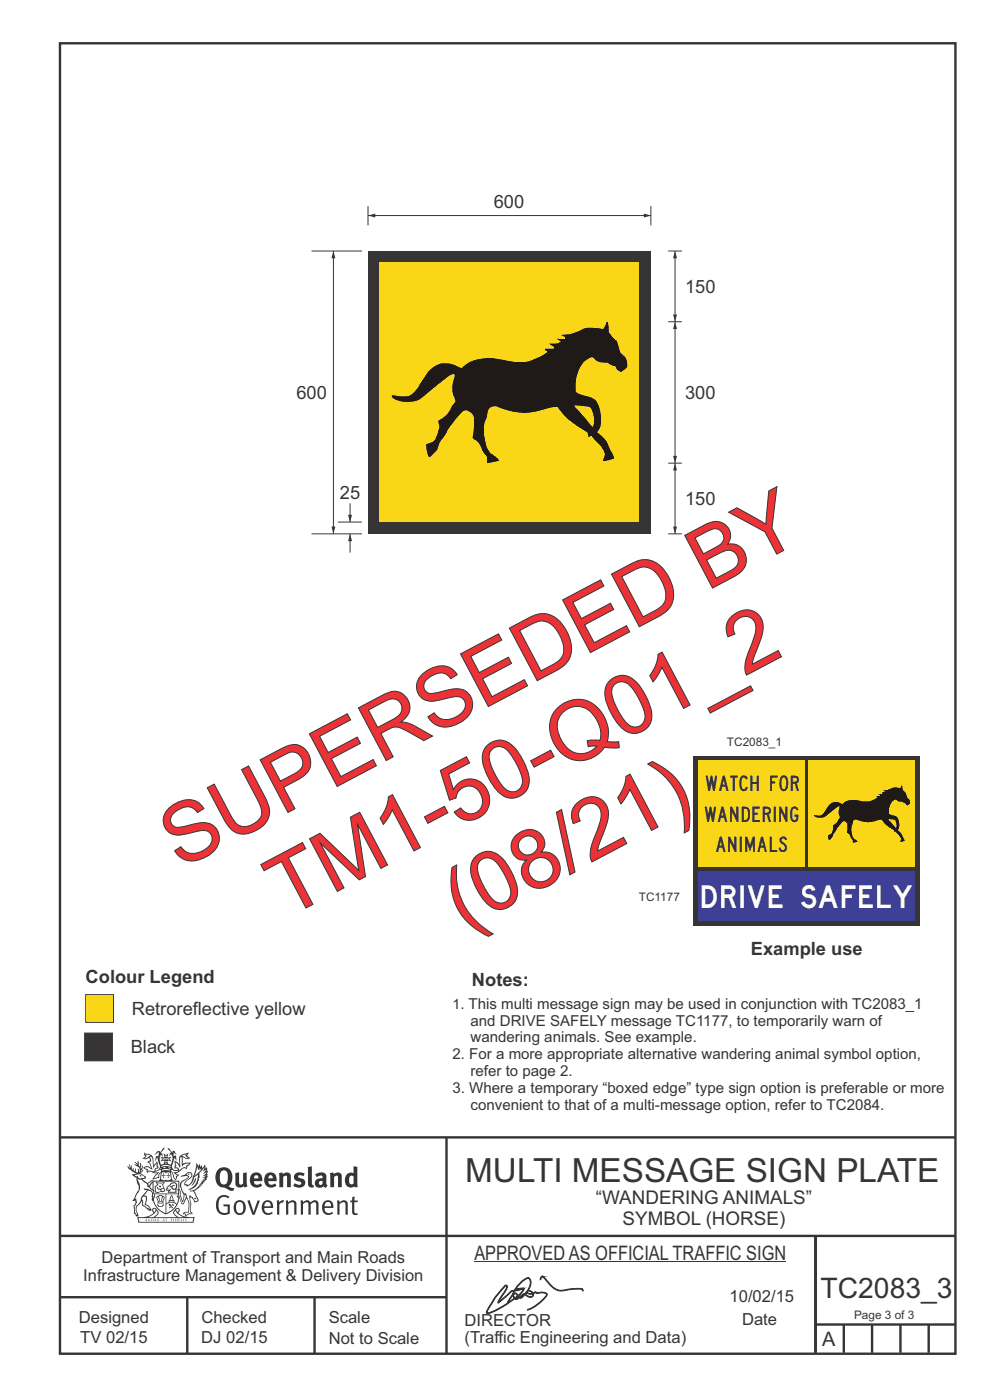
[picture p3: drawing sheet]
<svg xmlns="http://www.w3.org/2000/svg" width="210mm" height="297mm" viewBox="0 0 210 297" stroke-linecap="round" stroke-linejoin="round" font-family="sans-serif">
<g fill="none" stroke="#373435" stroke-width=".51">
<path d="M12.7 9.2h190v278h-190zM12.7 241.3h190M94.7 241.4v45.8M12.7 275.2h82M12.7 262.2h190.1M39.7 275.2v12M66.7 275.2v12M173 262.1v24.9M173 281h29.7M179 281v6M185 281v6M191 281v6"/>
<path d="M197 281v6"/>
</g>
<path d="M100.6 267.7h66.2" fill="none" stroke="#373435" stroke-width=".21"/>
<g fill="#373435">
<path d="M47 248.4a2.55 2.55 0 0 0 0 2.7l.3 .2a.81 .81 0 0 0 1-1v-.5a1.04 1.04 0 0 0-1.1-1.5zM46.3 248.1a1.82 1.82 0 0 1 2.1-.2 1.82 1.82 0 0 1 .9 1.8 2.29 2.29 0 0 1-.8 2l.7 .3h.5l-.2 .6a2.87 2.87 0 0 1-2-.7 2.12 2.12 0 0 1-1.7-3.1z" fill-rule="evenodd"/>
<path d="M49.9 248.9l.8-.2v2a.46 .46 0 0 0 .3 .6 .46 .46 0 0 0 .6-.3v-2.1l.7-.2v2.4l.2 .5-.5 .3-.3-.3a1.02 1.02 0 0 1-1.2 .3 1.02 1.02 0 0 1-.6-1.1z" fill-rule="evenodd"/>
<path d="M54 249.5l-.1 .5h.9a.49 .49 0 0 0-.2-.6 .49 .49 0 0 0-.6 .1zM53.4 249.1a1.34 1.34 0 0 1 1.6-.2 1.34 1.34 0 0 1 .6 1.5v.2h-1.7a.77 .77 0 0 0 .5 .8 .77 .77 0 0 0 .9-.4l.3 .5a1.59 1.59 0 0 1-2 .2 1.59 1.59 0 0 1-.5-2.1z" fill-rule="evenodd"/>
<path d="M57 249.5l-.1 .5h1a.49 .49 0 0 0-.2-.6 .49 .49 0 0 0-.7 .1zM56.4 249.1a1.34 1.34 0 0 1 1.6-.2 1.34 1.34 0 0 1 .7 1.5v.2h-1.8a.77 .77 0 0 0 .5 .8 .77 .77 0 0 0 .9-.4l.4 .5a1.59 1.59 0 0 1-2.1 .2 1.59 1.59 0 0 1-.5-2.1z" fill-rule="evenodd"/>
<path d="M59.2 248.9l.7-.2 .1 .4a.95 .95 0 0 1 1-.3 .95 .95 0 0 1 .7 .8v2.3h-.8v-2.3a.46 .46 0 0 0-.8 .1v2.2h-.8z" fill-rule="evenodd"/>
<path d="M62.6 249.1a1.75 1.75 0 0 1 2-.1l-.2 .5-.6-.2a.43 .43 0 0 0-.6 .3l.4 .3a1.04 1.04 0 0 1 1.2 1.1 1.04 1.04 0 0 1-1.4 1l-1.2-.4 .3-.6 1 .4 .4-.4a.88 .88 0 0 0-1-.5l-.4-.2-.1-.4z" fill-rule="evenodd"/>
<path d="M65.3 247.6l.8-.2 .1 3.8 .3 .2 .1 .4a.88 .88 0 0 1-1 0 .88 .88 0 0 1-.3-1z" fill-rule="evenodd"/>
<path d="M67.8 250.6a.43 .43 0 0 0-.1 .7 .43 .43 0 0 0 .7-.1v-.7zM66.8 249.1a1.7 1.7 0 0 1 2.4 .1v1.9l.3 .4-.4 .5-.5-.4a1.03 1.03 0 0 1-1.7-.1 1.03 1.03 0 0 1 .8-1.5h.7v-.4a.8 .8 0 0 0-1.2 .1z" fill-rule="evenodd"/>
<path d="M70 248.9l.7-.2 .1 .4a.95 .95 0 0 1 1-.3 .95 .95 0 0 1 .7 .8v2.3h-.8v-2.3a.46 .46 0 0 0-.8 .1v2.2h-.8z" fill-rule="evenodd"/>
<path d="M74.3 249.5a1.48 1.48 0 0 0 0 1.7h.5l.2-.1v-1.5l-.3-.2zM75 247.4l.8 .1 .1 4.4h-.7l-.1-.2a1.26 1.26 0 0 1-1.4 0 1.26 1.26 0 0 1-.5-1.3 1.29 1.29 0 0 1 .4-1.4 1.29 1.29 0 0 1 1.4-.1z" fill-rule="evenodd"/>
<path d="M46.4 253.9a1.72 1.72 0 0 1 2.3 0l-.3 .3a1.24 1.24 0 0 0-1.4-.2 1.24 1.24 0 0 0-.6 1.4 1.49 1.49 0 0 0 1.2 1.9l.7-.1v-1.3h-.8l-.1-.4h1.3v1.9a1.93 1.93 0 0 1-2.2 0 1.93 1.93 0 0 1-.7-2.2l.2-.8z" fill-rule="evenodd"/>
<path d="M50.4 255.1a1.65 1.65 0 0 0 .2 2.2 .99 .99 0 0 0 1-1.4 .78 .78 0 0 0-.4-.8 .78 .78 0 0 0-.8 0zM50 254.9a1.33 1.33 0 0 1 1.6-.1 1.33 1.33 0 0 1 .5 1.4 1.31 1.31 0 0 1-1.3 1.6 1.31 1.31 0 0 1-1.2-1.6v-.6z" fill-rule="evenodd"/>
<path d="M52.5 254.7l.4-.1 .9 2.6 .8-2.5h.5l-1.1 3h-.5z" fill-rule="evenodd"/>
<path d="M56.3 255.2l-.2 .7h1.3a.7 .7 0 0 0-.3-.8 .7 .7 0 0 0-.8 .1zM55.9 255a1.22 1.22 0 0 1 1.5-.2 1.22 1.22 0 0 1 .5 1.5h-1.8a.93 .93 0 0 0 .5 1 .93 .93 0 0 0 1.1-.2l.2 .3a1.43 1.43 0 0 1-1.8 .1 1.43 1.43 0 0 1-.6-1.7z" fill-rule="evenodd"/>
<path d="M58.7 254.7l.4-.1 .1 .5 .4-.4 .6-.1-.2 .5a.66 .66 0 0 0-.8 .7v1.9h-.4z" fill-rule="evenodd"/>
<path d="M60.6 254.7l.4-.1 .1 .5a.94 .94 0 0 1 1-.5 .94 .94 0 0 1 .8 .8v2.3h-.5l-.1-2.5a.81 .81 0 0 0-1.2 .3v2.2h-.4z" fill-rule="evenodd"/>
<path d="M63.7 254.7l.5-.1 .1 .5 .4-.3a.78 .78 0 0 1 1.1 .3 .9 .9 0 0 1 1-.5 .9 .9 0 0 1 .8 .8v2.3h-.5l-.1-2.5a.67 .67 0 0 0-1.1 .3v2.2h-.5v-2.4l-.4-.3-.7 .4v2.3h-.5z" fill-rule="evenodd"/>
<path d="M69 255.2l-.1 .7h1.3a.7 .7 0 0 0-.3-.8 .7 .7 0 0 0-.9 .1zM68.7 255a1.22 1.22 0 0 1 1.5-.2 1.22 1.22 0 0 1 .5 1.5h-1.8a.93 .93 0 0 0 .4 1 .93 .93 0 0 0 1.2-.2l.1 .3a1.44 1.44 0 0 1-1.7 .1 1.44 1.44 0 0 1-.6-1.7z" fill-rule="evenodd"/>
<path d="M71.4 254.7l.5-.1 .1 .5a.94 .94 0 0 1 1-.5 .94 .94 0 0 1 .8 .8v2.3h-.5l-.1-2.5a.81 .81 0 0 0-1.2 .3v2.2h-.4z" fill-rule="evenodd"/>
<path d="M74.7 253.9l.5-.1v.9h.7l-.1 .3h-.6v2.2l.1 .2h.5l.1 .3a.75 .75 0 0 1-1.2-.6v-2.1h-.4v-.3h.4z" fill-rule="evenodd"/>
<path d="M30.8 244.9l1.1 .3-.9 .5h-.4l.6-.5zM31.8 245.4h.2a2.44 2.44 0 0 1 .4 1.9l.1 .5 .7-1-.1 .6 .3 .3a.57 .57 0 0 0-.6 .7l-1-.1-.5 .2 .2-.5-.8-.3 .7-.1 .9 .5 .1-.1-.6-1.3-.2-.2h.5zM30.7 244.4l-.1 .5 .2 .4-.6 .4a1.04 1.04 0 0 0 1.4-.1l.2 .6-.3 .1-.2 .4a.94 .94 0 0 1 .8 1.1l-.2-.1a1.16 1.16 0 0 0-1.5-.1l.3 .4 .4 .2 .1 .5 .2 .1 .1-.2a.94 .94 0 0 1 1.1 .2l.8 .1-1.2 1.2a1.13 1.13 0 0 0 1.2-.2l.4-.1-.1-.4 .5-.8a.83 .83 0 0 0-.6 1.1l-.3-.1-.7 .4 1.1-1.4-.5 .1-.5-.1 1.3-.5-.1-.1-.9 .4v-.3l.2-.2 .3 .1 .1-.3-.2-.4v-.6l-.1-.4-.7 1v-.7a1.42 1.42 0 0 0-1.6-1.8z" fill-rule="evenodd"/>
<path d="M38.5 245.2l.5-.2 .7-.1-.6 .3 .8 .5h-.3zM38.3 245.5l.2-.1 .1 2a1.69 1.69 0 0 1 1.6-.6l-.8 .5 .1 .5a1.1 1.1 0 0 0-1.5 .6l-.1-.5-.2-.2h-.5l.3-.4-.3-.7a1.42 1.42 0 0 1 .8 1.1l.2-.1zM37.1 246.2l.1 1-.2 .3 .1 .4h.5l.1 .2a.96 .96 0 0 1-1.1-.1l-.1 .1a1.06 1.06 0 0 0 1.3 .2v.1a.72 .72 0 0 1-1 .2l.3 .5 .6 .2-.4 .2-.1 .6-.2-.3-.4-1.1-.4-.4 .4 .9a1.54 1.54 0 0 0 .7 1.2l.2-.3a.58 .58 0 0 1 .4-.8l.2-.1h-.3l-.5-.3 .9-.5a.93 .93 0 0 1 1.2-.5v.2l.2-.2 .1-.5a.99 .99 0 0 0 .7-.8l-1.3 .1-.3 .2-.1-1.4 .9 .4 .9-.3h-.4l-.5-.4 .4-.7-.6 .2a1.46 1.46 0 0 0-1.4 2.1v.4l-.2-.4z" fill-rule="evenodd"/>
<path d="M35.6 248.9l.2 .1-.1 .3 .4 .1h-.4v.6l-.1-.6h-.3l.3-.1z" fill-rule="evenodd"/>
<path d="M34.6 248.9l.2 .1v.3l.3 .1h-.3l-.1 .6v-.6h-.4l.4-.1z" fill-rule="evenodd"/>
<path d="M34.3 248.8a.57 .57 0 0 1 .9 .2 .57 .57 0 0 1 .9-.2l.2 1.4h-.2a.57 .57 0 0 1-.9 0 .69 .69 0 0 1-1.1 0zM34.2 248.1l-.3 2.1-.2 .4h3l-.2-.4-.3-2.1h-.2v.2l-.8-.1-.8 .1v-.2z" fill-rule="evenodd"/>
<path d="M34.2 252.4a.3 .3 0 0 0 .6 0 .3 .3 0 0 0-.6 0zM33.3 250.9l.3 .3-.3 .4a.79 .79 0 0 0 0 1.3l.8-.2-.1-.3a.55 .55 0 0 1-.7-.6l.1-.1 .2 .3 .3 .2 .8-.2-.4-.7 .4-.4-.7 .2zM33 250.7l1.1 .2 .9-.2-.4 .6 .4 1.2a.56 .56 0 0 1-.8 .3l-.2 .1a.73 .73 0 0 1-.9 .1 .73 .73 0 0 1-.3-1v-.4l.6-.4z" fill-rule="evenodd"/>
<path d="M35.6 251.8l.7-.4a.58 .58 0 0 1 1-.1 .58 .58 0 0 1-.4 .9l-.3-.3a.43 .43 0 0 1 .6-.4 .57 .57 0 0 0-.8 .2l-.2-.1-.3 .1 .4 .2a.55 .55 0 0 0 .9 .4v.5h-1.3l.3-.4-.1-.1-.6 .1 .2-.3-.2-.1zM35.4 251.8l-.1 .2a.39 .39 0 0 0 .2 .6h.3l-.2 .4h1.9l-.1-.8a.86 .86 0 0 0-.1-1.3 .86 .86 0 0 0-1.3 .4z" fill-rule="evenodd"/>
<path d="M36 254.8h.8v.2h-.8zM36.4 253.8l.2 .8h-.4zM36.4 253.5l-.3 .5-.1 .6h-.2v.4l-.7 .4 .2 .1a1.48 1.48 0 0 1 2.1 .2l.2-.1-.6-.5v-.5h-.2l-.1-.6z" fill-rule="evenodd"/>
<path d="M35.8 255.4l.4 .1 .1 .3 .3-.2-.2-.2a.38 .38 0 0 1 .5 .5l-.2-.2-.3 .2 .3 .2-.3 .3-.1-.4-.4 .4-.1-.2 .4-.3-.1-.1-.2 .1z" fill-rule="evenodd"/>
<path d="M34.5 254h.2v.2l-.2 .6h-.2zM33.6 255.3h.9v.2a.55 .55 0 0 1-.8 .4v-.2l-.2-.1zM33.4 254h.2l.2 .8h-.2zM33.6 255l.8-.1 .1 .2h-.8zM33.8 253.7h.5l-.2 1.1h-.1zM33.3 253.8l-.1 .3 .3 1.1a.48 .48 0 0 0-.1 .6 .48 .48 0 0 0 .5 .2h.5a.49 .49 0 0 0 .2-.8l.3-1.1-.1-.3a1.42 1.42 0 0 0-1.5 0z" fill-rule="evenodd"/>
<path d="M33.7 251.5l.4 .1 .1 .3h-.3z" fill-rule="evenodd"/>
<path d="M41.3 250.1l.3-.2-.2 .8-.6 .8h-.2l.5-.7z" fill-rule="evenodd"/>
<path d="M39.7 249l.3-.2 .5 .2a.88 .88 0 0 1-.6 1.1 1.22 1.22 0 0 0-.8 1.3l.5 .2a.72 .72 0 0 0 .9-.4l.5-.8 .2-.6 .8-.6v.2a2.85 2.85 0 0 1-2 2.9l.1 .1a2.13 2.13 0 0 0 1.9-1.5v-.3a2.01 2.01 0 0 0 .3-1.7l1.1-1.3-.4 1 .7-.5-.7 1 .8-.4-.8 .8 .7-.2-.9 .6 .8-.1-.8 .4h.7l-.8 .3 .3 .2h-.4l.2 .3h-.4l.2 .3h-.4l.1 .2h-.1a2.16 2.16 0 0 1-2 1.1l.1 .2 .4-.1a.76 .76 0 0 1 .7 .8l.5 1.2-.6 .2a1.45 1.45 0 0 0-1.1-1.3l.2 1.8-.1 1.8 .4 .3a1.07 1.07 0 0 0-1.2 .4v-.3l-.5-.2a.87 .87 0 0 1 1.1-.1v-.7a4.4 4.4 0 0 0-.6-3.1l-.1-.3h-.2a2.16 2.16 0 0 1-.7-2.2l.3-.4 1.2-.7a.55 .55 0 0 0-.4-.8zM37.8 252.4a.76 .76 0 0 1 .3 1.1l.6 1.6 .4-1.7 .2 .1a.61 .61 0 0 1-.1 .9l-.3 .8-.2 .1-.7-1.6-.3 .1a1.18 1.18 0 0 0 .1-1.4zM41.8 247.5l.2 .7 .3-.5v.6l.4-.5a1.9 1.9 0 0 1-1.2 1.4l-.3 .3zM38.2 249.6l1.4-.2 .2 .2v.3l-.5 .2a1.26 1.26 0 0 0-.9 1.9l.2 .7a1.84 1.84 0 0 1 .1 2.1l-.4-1.4a.96 .96 0 0 0-.4-1.2l-.4 .2a.78 .78 0 0 1 0 1.3l.1 .3h.4l.4 1.1a.38 .38 0 0 0 .2 .4 .38 .38 0 0 0 .4-.1l.6-1.2a2.94 2.94 0 0 1 .4 2.5l-.1 .4h-.8l-.3 .4v.2l.4-.1 .1 .4 .2 .1a1.02 1.02 0 0 1 1.3-.5v-.4l-.3-.1 .1-1.8-.3-1.3h.1a1.14 1.14 0 0 1 .8 1 .63 .63 0 0 0 .8-.2 .63 .63 0 0 0-.2-.9l-.6-1.2 .9-.6 .2-.4h.3l-.1-.2h.4l-.1-.3h.3l-.1-.3 .5-.1-.2-.2 .6-.4v-.2h-.2l.4-.5h-.3l.3-.5-.4 .1 .4-.5v-.3l-.3 .2 .2-.7-.1-.2-.4 .3v-.8l-.6 .8-.2-.8-.2 .5-.3-.7-.1 .6-.5-.8-.1 1.4-.6 1.8a1.81 1.81 0 0 1-1 1.5l-.6-.2a1.75 1.75 0 0 1 1.1-1.2 .75 .75 0 0 0 .1-1.3 .75 .75 0 0 0-1.2 .4z" fill-rule="evenodd"/>
<path d="M41.2 254.1h.3l.2 .2-.4 .1z" fill-rule="evenodd"/>
<path d="M29.4 258.4h11.6l-.1 .8h-11.4zM31.3 258.2l.5-.1a2.48 2.48 0 0 0 1.4-1.3l.3 .5-.5 .6-.5 .3zM32.5 256.6l.3-.2 .2 .1-.3 .7zM37.2 256.8a2.65 2.65 0 0 0 1.8 1.4h-1.1l-.5-.3-.5-.6zM37.4 256.5l.2-.1 .3 .2-.3 .6zM29.2 258.2l.1 1.2h11.8l.2-1.1-.2-.1a4.1 4.1 0 0 1-3.3-.9l.3-.4-.1-.6a1.06 1.06 0 0 0-1.3 1l.2 .4 .6 .5h-4.7l.3-.1a.84 .84 0 0 0 .6-.8 .84 .84 0 0 0-.5-.8l-.3-.2h-.5l-.1 .6 .3 .4a4.2 4.2 0 0 1-3.4 .9z" fill-rule="evenodd"/>
<path d="M31 258.7l.1 .2h-.2zM31 258.5l-.3 .6 .4-.2 .2 .2z" fill-rule="evenodd"/>
<path d="M31.3 258.6h.3v.4a.25 .25 0 0 0 .2-.1 .25 .25 0 0 0-.1-.3h.1a.29 .29 0 0 1 0 .4 .29 .29 0 0 1-.4 0 .29 .29 0 0 1 0-.4z" fill-rule="evenodd"/>
<path d="M32.2 258.6a.22 .22 0 0 1 .3 .2 .22 .22 0 0 1-.3 .2zM32 258.6l.1 .4a.33 .33 0 0 0 .4 0 .33 .33 0 0 0 0-.4 .33 .33 0 0 0-.5 0z" fill-rule="evenodd"/>
<path d="M32.9 258.7l.1 .2h-.2zM32.9 258.5l-.2 .6 .3-.2 .2 .2z" fill-rule="evenodd"/>
<path d="M33.3 258.6h.2l.1 .1 .2-.1-.2 .2 .2 .3-.3-.3-.1 .3h-.1l.2-.3z" fill-rule="evenodd"/>
<path d="M34.7 258.7l.1 .2h-.2zM34.7 258.5l-.3 .6 .4-.2 .2 .2z" fill-rule="evenodd"/>
<path d="M35 258.5h.5l-.2 .1v.5h-.2l.1-.5z" fill-rule="evenodd"/>
<path d="M36.2 258.6l.3-.1-.1 .1v.2h.1h-.1v.3h-.2z" fill-rule="evenodd"/>
<path d="M36.7 258.6h.2v.5h-.2z" fill-rule="evenodd"/>
<path d="M37.3 258.6a.22 .22 0 0 1 .3 .2 .22 .22 0 0 1-.3 .2zM37.1 258.6v.4a.33 .33 0 0 0 .5 0 .33 .33 0 0 0 0-.4 .33 .33 0 0 0-.5 0z" fill-rule="evenodd"/>
<path d="M37.8 258.6l.4-.1-.2 .1v.2h.1h-.1v.2l.2 .1h-.4z" fill-rule="evenodd"/>
<path d="M38.4 258.6h.2l-.1 .4 .2 .1h-.3z" fill-rule="evenodd"/>
<path d="M38.9 258.6h.2v.5h-.2z" fill-rule="evenodd"/>
<path d="M39.3 258.6h.2h-.1l.2 .3-.2 .2-.1-.1v-.1l.2 .1z" fill-rule="evenodd"/>
<path d="M34.2 247.4a1.51 1.51 0 0 1 2 .2 2.67 2.67 0 0 0-2.1 0zM35.7 247.6l.4 .1 .1 .3-.4-.1zM34.6 247.6h.5l.1 .2h-.4zM34 247.8l.3 .2h-.3zM34.9 246.9l.3-.2 .3 .2zM34.9 245.6l.2 .1v.3h-.2zM35 245.1l.2 .2 .2-.2-.1 .3h-.2zM35.1 246.3h.2l.1 .4-.2-.2-.2 .2zM35.3 245.7l.2-.1v.4h-.2zM34.4 245.7h.3l.1 .3-.4 .1 .2-.2zM35.7 245.7h.3l-.2 .2 .2 .2-.4-.1zM32.7 244.9l1-.5-.1 1-.2-.2-.3 .2-.3 1.1 .5-1 .3 .9a1.84 1.84 0 0 1 .2 1.7l.4 .1a2.48 2.48 0 0 1 2.2 0l.2-.2-.2-.7 .7-1.8 .4 .7-.2-1-.2-.1-.2 .3v-.9l.6 .4-.6-.8-.3 .1-.1 .4-.5-.9-.5-.3 .2 .5 .6 .5-.5 .8 .4-.4a2.06 2.06 0 0 1 0 2.3l-.5-.2-.2-.6 .1-.1 .8 .2-.4-.5 .4-.5-.7 .2-.2-.2 .2-.7-.5 .4-.5-.4 .2 .7-.2 .2-.7-.2 .4 .5-.4 .5 .8-.2 .1 .1-.2 .6-.5 .2a2.02 2.02 0 0 1 0-2.2l.3 .5-.1-.7-.3-.1 .8-1.2-.4 .3-.5 .8-.2-.3a.8 .8 0 0 0-.8 .5z" fill-rule="evenodd"/>
<path d="M29.2 250.1l.3 .1a.61 .61 0 0 1 .8 .4l.3 .2a.8 .8 0 0 1 .6 1l.4 .1 .5 .5a1 1 0 0 1 .5 1.1l-.1 .7v-.5h-.1a.96 .96 0 0 0-.8-1.3l-.2-.2h-.7l-.1-.1-.1 .1 .1 .3h.6l-1.2 1.3-.2 1-.4 .6a1.33 1.33 0 0 0-.5 1.8l.2 .5a1.26 1.26 0 0 1-.5-1.5l-.1-.3a1.56 1.56 0 0 0 .4-1.7l-.3 .2 .2-.5a3.2 3.2 0 0 0 .7-3zM30.4 253.9h.4a2.06 2.06 0 0 1-.1 1.6l.7 .5 .4 .4-.6-.1-.8-.6-.1-.9a.51 .51 0 0 1 .1-.9zM28.6 249.3a1.52 1.52 0 0 1 2.1 .5l-1.1 .2-.2-.1-.1-.4h-.5zM27.5 247v.8l-.3-.4h-.1a3.1 3.1 0 0 0 1.9 1.6l-1 .1 .5 .6 .5 .1 .1 1.1a1.84 1.84 0 0 1-.3 2.5l-.4 .9-.3 .4 .2 .1 .4-.1 .1 .4-.2 .5-.3 .2 .1 1.7h.2l.3 .5 .1 .1 .4-.1-.1-.5a1.3 1.3 0 0 1-.1-1.7l.9-1 .1 1.1 .6 .2 .5 .5 .1-.1 .2 .3h.5a1.85 1.85 0 0 0-1.2-1.4l.1-.3a1.39 1.39 0 0 0 0-1.4l-.5-.1 .5-.5a.66 .66 0 0 1 .9-.4 .66 .66 0 0 1 .3 .9l-.1 .4 .2-.1v.2l-.1 .3 .2 .5 .1-.3a2.24 2.24 0 0 0 .1-2.2 .73 .73 0 0 1-.7-.7 .73 .73 0 0 1 .6-.7v-.2a.94 .94 0 0 0-.9 .8 .48 .48 0 0 1-.1-.6 .48 .48 0 0 1 .5-.2l.5-.3a.51 .51 0 0 0-.8 .2l-.5 .2-1-.8h.6l.2-.5-1.2-.7 .5-.5v-.3l-.5 .4 .1-.2a.69 .69 0 0 0 .2-1v.4l-.2 .3v-1.1l-.3-.2 .1 .6-.1 .2-.4-1.3v.7l-.6-.4 .5 .7-.6-.2 .3 .3a1 1 0 0 1 .7 1.4l-.2-.8v.9l-.5-.2v-.8l-.2 .7-.2-.1-.1-.6-.2 .4-.2-.2 .1-.7-.2 .5z" fill-rule="evenodd"/>
<path d="M29.6 249.4l.2-.1 .3 .2z" fill-rule="evenodd"/>
<path d="M32.4 250.5h5.6v2l-.2-.1v-1.7h-5.2v2.5h5.2v-.8l.1 .2-.1 1.1v-.3h-2.5v4a4.1 4.1 0 0 0 2.6-3.6l.1-.1a4 4 0 0 1-2.8 3.9 4.2 4.2 0 0 1-2.8-4.7l.1 1.2 .1-.1a3.8 3.8 0 0 0 2.5 3.4v-4h-2.5l-.2-.9z" fill-rule="evenodd"/>
<circle cx="40" cy="249.1" r=".17"/>
</g>
<path d="M114.9 270.8l.3-.1 .8 .9a4.5 4.5 0 0 0 3 2.1 15.6 15.6 0 0 1 4.6-.3l.1 .4-.1 .1-.1-.3a15.6 15.6 0 0 0-4.5 .3 5.2 5.2 0 0 1-3.4-2.5l-.5-.6-.4 .7h-.1zM107.1 272.7l.3-.1 .2 .2a1.96 1.96 0 0 1-.8 1.8l-1 1.6 2-1.7a1.43 1.43 0 0 1 1.3-.8 6.4 6.4 0 0 1 2.9-2.7 1.1 1.1 0 0 1 .6 1.6l-.5 1.1 .6 .2 .4 .4 .3-.2 .7 .1h.3a1.57 1.57 0 0 1 1.6 .3l.1 .1a8.1 8.1 0 0 1-4.2 3.3v-.1a8.3 8.3 0 0 0 4-3.2 1.2 1.2 0 0 0-1.5-.3l-.4 .1-.5-.2-.2 .2a.73 .73 0 0 1-.8 .8l-.6-.1-.5-.5a1.32 1.32 0 0 1-1.4 .8l-.4 .3a1.2 1.2 0 0 0-1.4 .5l-.5 .4a9.7 9.7 0 0 1-4.4 2l-.1-.1a4.6 4.6 0 0 1 1.2-2.3l.8-1.3zM111.7 274.2l-.2 .3 .9 .6 .5-.1 .1-.5a1.2 1.2 0 0 1-1.3-.3zM110.4 272.2l-.9 1.2 1.5-.2 .2 .1a2.73 2.73 0 0 1-1.3 1.7l.2 .2 .6-.5a2.88 2.88 0 0 0 1.7-3.2 .48 .48 0 0 0-.5-.4 .48 .48 0 0 0-.4 .3zM111.9 274h-.1a.91 .91 0 0 0 1.2 .3l-.7-.4zM109.4 273.6l-.1 .1 1.2-.3zM109.2 273.9l-.3 .6 .6-.2 .3 .5a2.34 2.34 0 0 0 1.2-1.4zM107.2 272.8l-2.2 2.6-1.3 2.2-.4 .8a8.8 8.8 0 0 0 4.3-2l1.4-2.5-.5 .1-2 1.8-.9 .6a3.3 3.3 0 0 1 1-1.8l.1-.1a1.9 1.9 0 0 0 .7-1.7zM108.8 274.8l-1 1.5 1.3-.9zM108.9 274.7l.3 .6a.47 .47 0 0 0 .4-.3 .47 .47 0 0 0-.2-.5zM109.3 275.5h.3l.3-.2-.1-.2zM110.3 275.2h.3l.6-.6z" fill="#373435" stroke="#373435" stroke-width=".21"/>
<path d="M18.2 211h5.9v5.9h-5.9z" fill-rule="evenodd" fill="#fad716" stroke="#373435" stroke-width=".21"/>
<path d="M18 219.2h5.8v5.8h-5.8z" fill-rule="evenodd" fill="#373435" stroke="#373435" stroke-width=".21"/>
<path d="M78.1 45.7h60" fill="none" stroke="#373435" stroke-width=".21"/>
<g fill="#373435">
<path d="M136.6 45.3l1.5 .4-1.5 .4z"/>
<path d="M78.1 45.7l1.5-.4v.8z"/>
<path d="M78.1 53.3h60v60h-60z" fill-rule="evenodd"/>
</g>
<path d="M80.6 55.8h55v55h-55z" fill-rule="evenodd" fill="#fad716"/>
<path d="M78.1 43.7v4.1M138.1 43.7v4.1M141.7 98.3h2.9M143.2 98.3v15M141.7 113.3h2.9" fill="none" stroke="#373435" stroke-width=".21"/>
<g fill="#373435">
<path d="M142.8 111.7h.8l-.4 1.6z"/>
<path d="M143.2 98.3l.4 1.5h-.8z"/>
</g>
<path d="M143.2 53.3v15" fill="none" stroke="#373435" stroke-width=".21"/>
<g fill="#373435">
<path d="M142.8 66.7h.8l-.4 1.6z"/>
<path d="M143.2 53.3l.4 1.5h-.8z"/>
</g>
<path d="M143.2 68.3v30" fill="none" stroke="#373435" stroke-width=".21"/>
<g fill="#373435">
<path d="M142.8 96.7h.8l-.4 1.6z"/>
<path d="M143.2 68.3l.4 1.5h-.8z"/>
</g>
<path d="M141.7 53.3h2.9M141.7 68.3h2.9M74.3 106.8v4" fill="none" stroke="#373435" stroke-width=".21"/>
<path d="M73.8 109.2h.9l-.4 1.6z" fill="#373435"/>
<path d="M74.3 113.3v3.9" fill="none" stroke="#373435" stroke-width=".21"/>
<path d="M74.3 113.3l.4 1.5h-.9z" fill="#373435"/>
<path d="M66.1 53.3h10.7M70.7 53.3v60M66.1 113.3h10.7M71.7 110.8h5.1" fill="none" stroke="#373435" stroke-width=".21"/>
<g fill="#373435">
<path d="M70.3 111.7h.8l-.4 1.6z"/>
<path d="M70.7 53.3l.4 1.5h-.8z"/>
</g>
<path d="M121.9 86l3.1 .3 .2 .2 .4 .5 .3 1.5 .1 1.2-.2 .9-3.6-4zM83.1 83.8l.1 .5 .5 .4 2.1 .6a5 5 0 0 0 4.6-1.7l4.3-3.5a1.48 1.48 0 0 1 1.8-.6l-.5 2.3 .1 1.9a1.73 1.73 0 0 1 .3 1.7l-1.4 2.3-1 .9-1 .6v.3a3.3 3.3 0 0 1-.3 2.8l-.4 1-1.3 .7a.61 .61 0 0 0-.6 .3 .61 .61 0 0 0 0 .7 2.32 2.32 0 0 0 .7 2l1.6-1.6 .5-1.4 1.4-1.9 .5-1.1 2.8-3.4a1.3 1.3 0 0 1 2.1 0l.2 .3a3.3 3.3 0 0 1 .3 2.4l-.2 1.9a.8 .8 0 0 0 .6 1.2l.9 1 .9 1.8a1.67 1.67 0 0 1 .6 1.7l.1 .4 2.5-.6-.7-.7-1.4-1.1a9.1 9.1 0 0 1-1.1-5.5l.6-2.1a2.22 2.22 0 0 1 .6-1.7l.5-.3a2.56 2.56 0 0 1 2.1 .4l3 .8a15.3 15.3 0 0 0 7.4-1l.3-.1a1.14 1.14 0 0 1 1.6 .7l1.1 1.3 1.2 1 3.6 2.4 .2 1a.46 .46 0 0 1 .4-.3 .46 .46 0 0 1 .5 .3l2 2.4a1.77 1.77 0 0 1 .1 2.3v.2a4 4 0 0 0 2.4-.5l-.7-1.6a7.7 7.7 0 0 0-2.9-4l.3-.3a6.5 6.5 0 0 0-.1-5.4 3.1 3.1 0 0 0-2.9-2 3.1 3.1 0 0 1-1.9-.8v-1.4a7.1 7.1 0 0 1 2.2-5.3l1-.6a.42 .42 0 0 1 .7 .2l.8 .7 1.2 .2a2.29 2.29 0 0 1 1.8 .6l.3 .1a.5 .5 0 0 1 .6 .6l.1 .2a.84 .84 0 0 0 1.2 .4l.4-.3a1.34 1.34 0 0 0 .6-1.9 3.6 3.6 0 0 0-1.4-1.9l-.4-1.4a2.12 2.12 0 0 0-1.2-1.7 3.1 3.1 0 0 1-1-2.7 .51 .51 0 0 0-.3-.6l-.7 1.5-.8-.1a5.3 5.3 0 0 0-3.8 .2l-.6 .3a10.4 10.4 0 0 1-3.8 .9l.7 .4a.28 .28 0 0 1 .1 .3 .28 .28 0 0 1-.4 .1l-1.2-.1 .1 .3 .7 .3-.4 .2a3.7 3.7 0 0 1-2.2 .3l.4 .3a.7 .7 0 0 1 .7 .7l-1.9 .1 .1 .3 .4 .4-1.9 1.1a10.1 10.1 0 0 1-7.7 .5l-.8-.1a8.2 8.2 0 0 0-7.6 1.7l-.3 .1a5.2 5.2 0 0 0-5.9-.1l-1.2 1.1-2.2 3.3-.7 .9a2.81 2.81 0 0 1-3 .8z" fill-rule="evenodd" fill="#1f1a17"/>
<g fill="#373435">
<path d="M147.1 160.4h48v36h-48z" fill-rule="evenodd"/>
<path d="M170.6 160.4h1v24h-1z" fill-rule="evenodd"/>
</g>
<g fill="#fad716">
<path d="M148.1 161.4h22.5v22.5h-22.5z" fill-rule="evenodd"/>
<path d="M171.6 161.4h22.5v22.5h-22.5z" fill-rule="evenodd"/>
</g>
<path d="M188.5 173.8l1.3 .2 .3 .8v.9zM172.6 172.9l.2 .3 .6 .2h1.4l3-2.3a.22 .22 0 0 1 .3 0 .22 .22 0 0 1-.1 .4l-.1 1 .2 1-.7 1-.7 .6v.8l-.5 1a.6 .6 0 0 0-.6 .3 .6 .6 0 0 0 .1 .7v.2a.21 .21 0 0 0 .2 .2 .21 .21 0 0 0 .3-.2l.4-.5 1-1.8 1.3-1.5h.3l.5 .4v1.4a.79 .79 0 0 0 .5 1l.7 1.1v.6l1-.2-1-1.1-.3-1.1 .1-1.1 .3-1.1 .2-.3h.5l1.2 .4 1.2 .1 2.3-.4a1 1 0 0 1 1.2 .7l2 1.4 .1 .5 .3-.2 .9 1.2 .2 .6a.24 .24 0 0 0-.1 .4 .24 .24 0 0 0 .4 0l.5-.3-.6-1.3-.6-.7a.37 .37 0 0 1-.2-.4 .37 .37 0 0 1 .2-.3v-1.2l-.3-1-.6-.3-.8-.3a.59 .59 0 0 1-.4-.9l.4-1.4 .3-.5 .7-.4 .6 .4 .7 .1 .8 .3 .1 .3 .3 .2 .5-.4v-.8l-.6-.6-.2-.9-.7-.8-.2-.9-.1 .3a.44 .44 0 0 1-.3 .4 .44 .44 0 0 1-.5-.1h-.9l-1.3 .5-.9 .1 .4 .2-.7 .1 .3 .3-1.1 .1 .5 .3v.1l-.8 .1 .2 .3-1.6 .8h-1.1l-2.8-.3-1.1 .3-.8 .6-1-.4h-1l-.9 .6-1 1.6-.5 .5-.6 .1z" fill-rule="evenodd" fill="#1f1a17"/>
<path d="M148.1 184.9h46v10.5h-46z" fill-rule="evenodd" fill="#3e4095"/>
<g font-size="17.6" fill="#ed3237">
<text x="38.2" y="184.4" transform="rotate(-28 38.2 184.4)">SUPERSEDED BY</text>
<text x="60.9" y="194.8" transform="rotate(-28 60.9 194.8)">TM1-50-Q01_2</text>
<text x="98.2" y="197.3" transform="rotate(-28 98.2 197.3)">(08/21)</text>
</g>
<text font-size="7.1" fill="#373435" x="98.7" y="250.7">MULTI MESSAGE SIGN PLATE</text>
<text font-size="6" fill="#373435" x="174" y="275.3">TC2083_3</text>
<text font-size="4.8" fill="#fefefe" x="148.9" y="192.6">DRIVE SAFELY</text>
<g font-size="4.2" fill="#373435">
<text x="100.6" y="267.2">APPROVED AS OFFICIAL TRAFFIC SIGN</text>
<text x="174.4" y="285.6">A</text>
</g>
<g font-size="4" fill="#373435">
<text x="126.4" y="255.5">“WANDERING ANIMALS”</text>
<text x="132.1" y="259.9">SYMBOL (HORSE)</text>
</g>
<g font-size="3.9" fill="#373435">
<text x="104.7" y="44.2">600</text>
<text x="145.3" y="62.1">150</text>
<text x="62.9" y="84.7">600</text>
<text x="145.3" y="84.6">300</text>
<text x="72.1" y="105.8">25</text>
<text x="145.3" y="107.1">150</text>
<text x="159.3" y="202.5">Example use</text>
<text x="18.2" y="208.6">Colour Legend</text>
<text x="100.1" y="209.2">Notes:</text>
<text x="28" y="215.3">Retroreflective yellow</text>
<text x="27.7" y="223.5">Black</text>
</g>
<g font-size="3.5" fill="#373435">
<text x="21.6" y="267.9">Department of Transport and Main Roads</text>
<text x="17.7" y="271.8">Infrastructure Management &amp; Delivery Division</text>
<text x="16.7" y="280.6">Designed</text>
<text x="42.7" y="280.6">Checked</text>
<text x="69.7" y="280.6">Scale</text>
<text x="98.5" y="281.3">DIRECTOR</text>
<text x="154.7" y="276.1">10/02/15</text>
<text x="157.4" y="281.2">Date</text>
<text x="17" y="284.8">TV 02/15</text>
<text x="42.7" y="284.8">DJ 02/15</text>
<text x="69.7" y="285.2">Not to Scale</text>
<text x="98.5" y="284.8">(Traffic Engineering and Data)</text>
</g>
<g font-size="3.3" fill="#373435">
<text x="149.7" y="167.8">WATCH FOR</text>
<text x="149.5" y="174.3">WANDERING</text>
<text x="151.9" y="180.8">ANIMALS</text>
</g>
<g font-size="3.2" fill="#373435">
<text x="99.8" y="221.1">wandering animals. See example.</text>
<text x="99.8" y="217.6">and DRIVE SAFELY message TC1177, to temporarily warn of</text>
<text x="96" y="224.7">2. For a more appropriate alternative wandering animal symbol option,</text>
<text x="96" y="231.9">3. Where a temporary “boxed edge” type sign option is preferable or more</text>
<text x="99.8" y="228.3">refer to page 2.</text>
<text x="99.8" y="235.4">convenient to that of a multi-message option, refer to TC2084.</text>
</g>
<text font-size="3" fill="#373435" x="96" y="214">1. This multi message sign may be used in conjunction with TC2083_1</text>
<g font-size="2.5" fill="#373435">
<text x="154.2" y="158.3">TC2083_1</text>
<text x="135.5" y="191.2">TC1177</text>
<text x="181.2" y="279.7">Page 3 of 3</text>
</g>
</svg>
